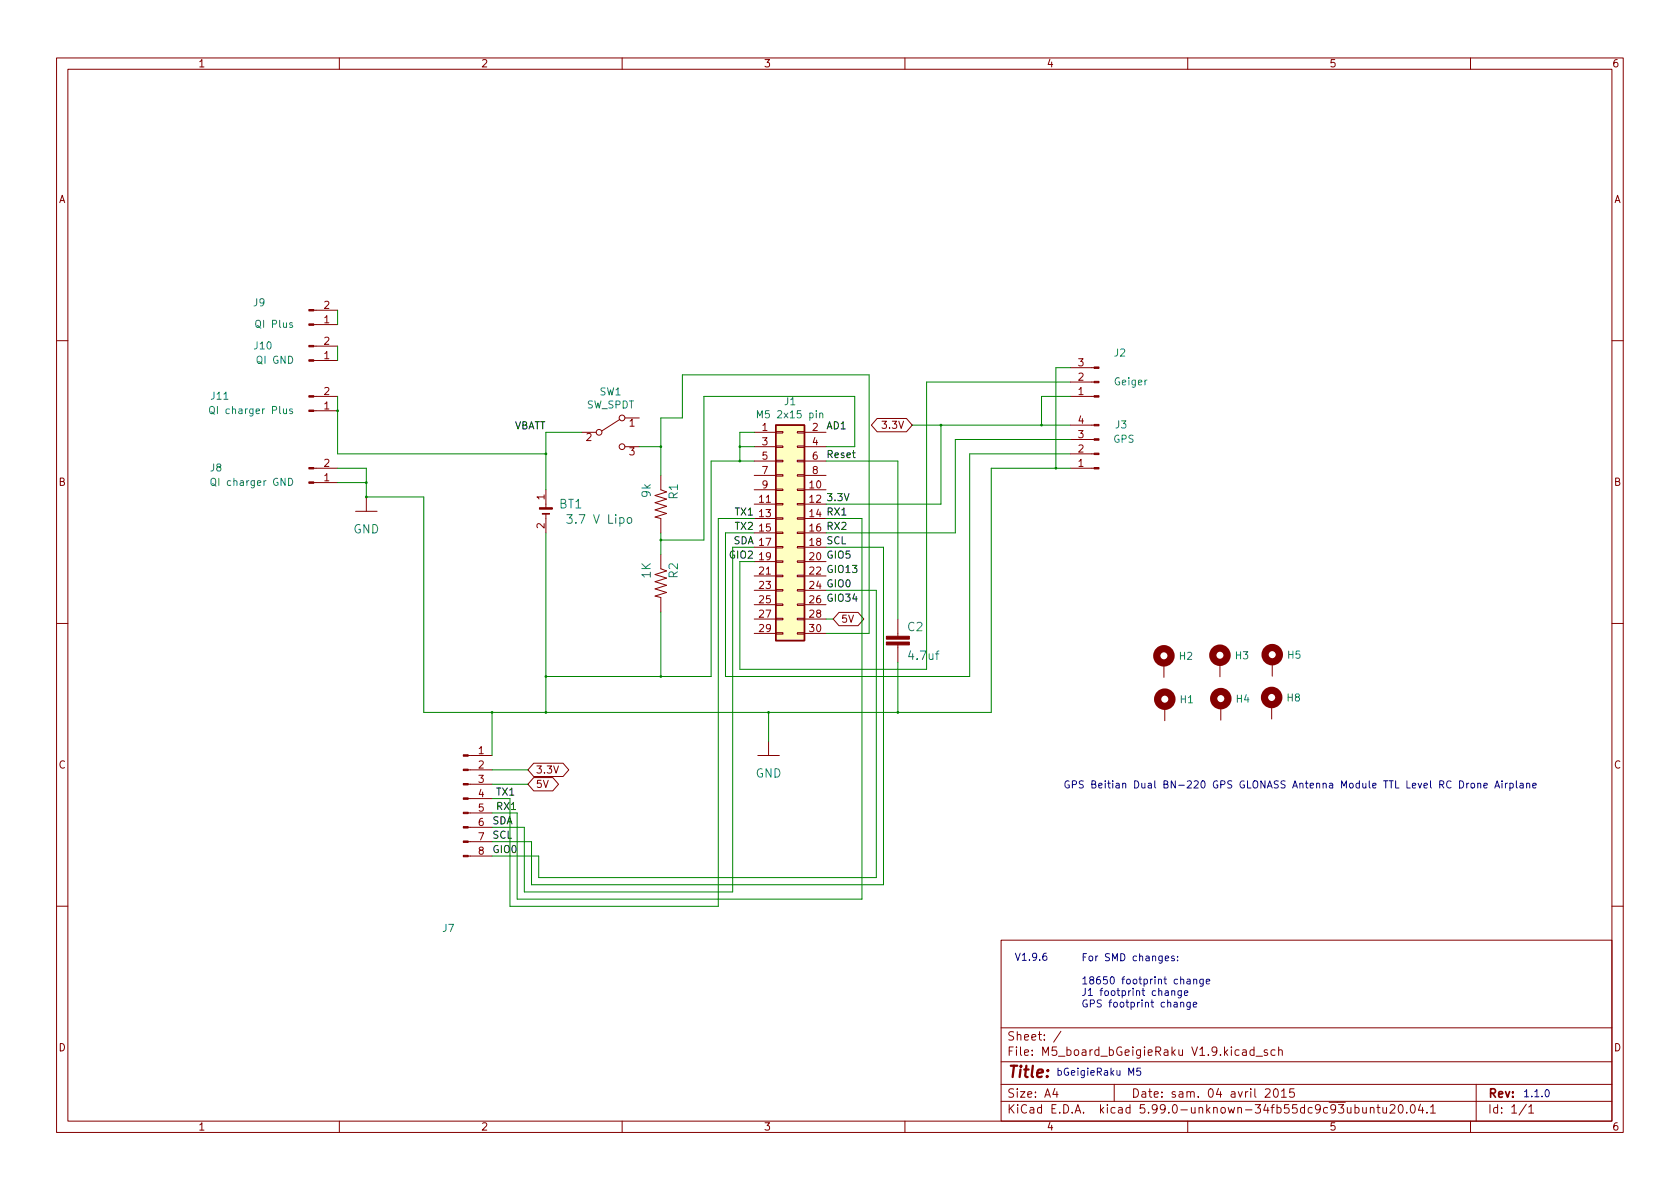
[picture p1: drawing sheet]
<svg xmlns="http://www.w3.org/2000/svg" width="297mm" height="210mm" viewBox="0 0 297 210" stroke-linecap="round" stroke-linejoin="round" font-family="sans-serif">
<g fill="none" stroke="#840000" stroke-width=".18">
<path d="M10 10.2h277v190.1h-277zM12 12.2h273v186.1h-273zM60 10.2v2M110 10.2v2M160 10.2v2M210 10.2v2M260 10.2v2M55.5 54.9h4.2M55.5 57.4h4.2M10 60.2h2M55.5 70.1h4.2M55.5 61.2h4.2"/>
<path d="M55.5 63.7h4.2M55.5 72.6h4.2M102.9 76.4h2.5M109.6 74.2l-3.2 2M110.5 79h2.5M110.5 73.9h2.5M133.3 76.4h3.9M133.3 79h3.9M137.2 78.9h1.2v.2h-1.2zM137.2 76.3h1.2v.3h-1.2zM141 78.9h1.2v.2h-1.2zM141 76.3h1.2v.3h-1.2z"/>
<path d="M142.2 76.4h3.8M142.2 79h3.8M155.1 74h5.2l1 1.2-1 1.2h-5.2l-1-1.2zM189.2 75.2h4.2M189.2 77.7h4.2M189.2 65h4.2M189.2 67.6h4.2M189.2 70.1h4.2M285 60.2h2M55.5 82.8h4.2M55.5 85.3h4.2M62.9 90.4h3.8"/>
<path d="M64.8 87.9v2.5M95.9 90.8h1.3v.1h-1.3zM96.5 86.6v3.2M96.5 90.9v3.3M116.8 98v2.6l1.1 .4-2.1 .6 2.1 .6-2.1 .7 2.1 .6-2.1 .6 2.1 .7-2.1 .6 1 .3v2.5M116.8 84.1v2.5l1.1 .4-2.1 .6 2.1 .7-2.1 .6 2.1 .6-2.1 .7 2.1 .6-2.1 .6 1 .3v2.5M133.3 86.6h3.9M133.3 89.1h3.9M133.3 91.7h3.9M133.3 94.2h3.9M133.3 96.8h3.9M133.3 99.3h3.9"/>
<path d="M133.3 81.5h3.9M133.3 84.1h3.9M137.2 99.2h1.2v.2h-1.2zM137.2 96.6h1.2v.3h-1.2zM137.2 91.6h1.2v.2h-1.2zM137.2 89h1.2v.3h-1.2zM137.2 86.5h1.2v.2h-1.2zM137.2 83.9h1.2v.3h-1.2zM137.2 94.1h1.2v.3h-1.2zM137.2 81.4h1.2v.3h-1.2zM141 99.2h1.2v.2h-1.2zM141 96.6h1.2v.3h-1.2z"/>
<path d="M141 91.6h1.2v.2h-1.2zM141 89h1.2v.3h-1.2zM141 86.5h1.2v.2h-1.2zM141 83.9h1.2v.3h-1.2zM141 94.1h1.2v.3h-1.2zM141 81.4h1.2v.3h-1.2zM142.2 86.6h3.8M142.2 89.1h3.8M142.2 91.7h3.8M142.2 94.2h3.8M142.2 96.8h3.8M142.2 99.3h3.8"/>
<path d="M142.2 81.5h3.8M142.2 84.1h3.8M189.2 82.8h4.2M189.2 80.3h4.2M10 110.2h2M133.3 101.8h3.9M133.3 104.4h3.9M133.3 106.9h3.9M133.3 109.5h3.9M133.3 112h3.9M137.2 101.7h1.2v.3h-1.2zM137.2 104.3h1.2v.2h-1.2z"/>
<path d="M137.2 106.8h1.2v.3h-1.2zM137.2 109.3h1.2v.3h-1.2zM137.2 111.9h1.2v.2h-1.2zM141 101.7h1.2v.3h-1.2zM141 104.3h1.2v.2h-1.2zM141 106.8h1.2v.3h-1.2zM141 109.3h1.2v.3h-1.2zM141 111.9h1.2v.2h-1.2zM142.2 101.8h3.8M142.2 104.4h3.8M142.2 106.9h3.8M142.2 109.5h3.8"/>
<path d="M142.2 112h3.8M148.3 108.3h3.4l1 1.2-1 1.1h-3.4l-1-1.1zM158.7 109.5v3M158.7 114v3.1M205.8 117.2v2.6M215.7 117.1v2.6M224.9 117v2.6M285 110.2h2M82.8 133.6h4.2M82.8 138.7h4.2M82.8 136.1h4.2M94.4 137.5h3.3l1.1 1.2-1.1 1.2h-3.3l-1.1-1.2z"/>
<path d="M94.4 135h5.2l1 1.1-1 1.2h-5.2l-1.1-1.2zM134 133.6h3.8M135.9 131.1v2.5M205.9 124.9v2.6M215.8 124.8v2.5M224.8 124.6v2.5M82.8 151.4h4.2M82.8 148.8h4.2M82.8 146.3h4.2M82.8 143.8h4.2M82.8 141.2h4.2M10 160.2h2"/>
<path d="M177 166.3h108v32h-108zM285 160.2h2M60 198.3v2M110 198.3v2M160 198.3v2M177 194.8h108M177 191.8h108M177 187.8h108M177 181.8h108M186.5 192.5l-.4 1h1M186.9 193v1M187.6 182.4l-1.3 1.9"/>
<path d="M197 191.8v3M210 198.3v2M221.7 185.7l-.4-.1-.3 .3v.4l.1 .3h.6M221.7 185.1v1.5M222.1 186.8h1.1M223.7 192.7l.6-.2 .2 .2 .1 .3-1 1h1M224.1 185.7l-.4-.1-.2 .2 .1 .3 .5 .1v.4h-.6M225.4 192.6l.1-.1a.81 .81 0 0 1 .6 .7 .81 .81 0 0 1-.3 .8h-.2a.81 .81 0 0 1-.5-.6 .81 .81 0 0 1 .3-.8zM225.4 185.7l-.4-.1-.3 .3v.4l.2 .3h.5M226.1 185.8l.2-.2 .3 .1 .1 .9M226.1 185.1v1.5M226.6 193l.4-.5v1.5"/>
<path d="M226.6 194h.8M228.8 192.5h-.7l-.1 .7 .2-.1 .5 .1 .2 .2-.1 .5-.2 .1-.6-.1M242.3 196l.2-.2 .4 .1v.9M242.3 195.8v1M243.4 195.8h.6M243.6 195.3v1.3l.4 .2M244.5 195.8l.1 1h.3l.2-.1M245.1 195.8v1M245.8 195.5l.6-.2 .2 .2v.3l-.9 1h.9M247.4 195.4l.2-.1a.81 .81 0 0 1 .6 .7 .81 .81 0 0 1-.3 .8h-.2a.81 .81 0 0 1-.6-.6 .81 .81 0 0 1 .3-.8zM248.7 196.7v.1M249.6 195.4l.1-.1a.81 .81 0 0 1 .6 .7 .81 .81 0 0 1-.3 .8h-.1a.81 .81 0 0 1-.6-.6 .81 .81 0 0 1 .3-.8z"/>
<path d="M251.1 195.3l-.3 1h.9M251.5 195.8v1M252.3 196.7v.1M252.9 195.8l.5-.5v1.5M252.9 196.8h.9M260 198.3v2M261 191.8v6.5M269.9 195.3l-1.3 1.9M270.3 195.8l.4-.5v1.5M270.3 196.8h.9"/>
<circle cx="105.9" cy="76.4" r=".51"/>
<circle cx="110" cy="73.9" r=".51"/>
<circle cx="110" cy="79" r=".51"/>
</g>
<g fill="#840000" stroke="#840000" stroke-width=".18">
<path d="M54.6 82.7h.9v.2h-.9z"/>
<path d="M54.6 85.2h.9v.3h-.9z"/>
<path d="M156.7 113.5h4.1v.5h-4.1z"/>
<path d="M156.7 112.5h4.1v.5h-4.1z"/>
<path d="M81.9 151.3h.9v.2h-.9z"/>
<path d="M81.9 148.7h.9v.3h-.9z"/>
<path d="M81.9 146.2h.9v.2h-.9z"/>
<path d="M81.9 143.6h.9v.3h-.9z"/>
<path d="M81.9 141.1h.9v.2h-.9z"/>
<path d="M81.9 138.6h.9v.2h-.9z"/>
<path d="M81.9 136h.9v.3h-.9z"/>
<path d="M81.9 133.5h.9v.2h-.9z"/>
<path d="M193.4 75.1h.9v.2h-.9z"/>
<path d="M193.4 77.6h.9v.2h-.9z"/>
<path d="M193.4 80.1h.9v.3h-.9z"/>
<path d="M193.4 82.7h.9v.2h-.9z"/>
<path d="M193.4 64.9h.9v.2h-.9z"/>
<path d="M193.4 67.4h.9v.3h-.9z"/>
<path d="M193.4 70h.9v.2h-.9z"/>
<path d="M54.6 61.1h.9v.2h-.9z"/>
<path d="M54.6 63.6h.9v.3h-.9z"/>
<path d="M95.4 89.8h2.3v.2h-2.3z"/>
<path d="M54.6 70h.9v.2h-.9z"/>
<path d="M54.6 72.5h.9v.3h-.9z"/>
<path d="M54.6 54.7h.9v.3h-.9z"/>
<path d="M54.6 57.3h.9v.2h-.9z"/>
</g>
<path d="M37.1 72.1l.3-.2a.43 .43 0 0 1 .5 .4v.4a.42 .42 0 0 1-.4 .5 .42 .42 0 0 1-.4-.5zM37.3 72.8l.7 .5M51.7 72.4l-.3-.1-.2 .2 .1 .2 .4 .1v.3h-.5M133.9 73.9v-1.3l.4 .9 .5-.9v1.3M144.9 73.2l.2-.2 .3 .1 .1 .8M144.9 73v.9M37.4 84.8l.2-.2a.43 .43 0 0 1 .5 .4v.4a.42 .42 0 0 1-.4 .5 .42 .42 0 0 1-.4-.5zM51 84.6a.64 .64 0 0 1 .8 .6 .64 .64 0 0 1-.8 .6zM111 91.6l.4-.1 .3 .3v.4l-.3 .3h-.4l-.1-.3v-.4z" fill="none" stroke="#008484" stroke-width=".18"/>
<g fill="none" stroke="#840000" stroke-width="1.3">
<circle cx="205.8" cy="116" r="1.27"/>
<circle cx="215.7" cy="115.9" r="1.27"/>
<circle cx="224.9" cy="115.8" r="1.27"/>
<circle cx="205.9" cy="123.6" r="1.27"/>
<circle cx="215.8" cy="123.5" r="1.27"/>
<circle cx="224.8" cy="123.3" r="1.27"/>
</g>
<path d="M137.2 75.2h5v38.1h-5z" fill="#ffffc2" stroke="#ffffc2" stroke-width=".18"/>
<path d="M137.2 75.2h5v38.1h-5z" fill="none" stroke="#840000" stroke-width=".25"/>
<g fill="none" stroke="#0000c2" stroke-width=".18">
<path d="M259.3 138.5v.8M259.7 138.5l-.4 .2M260.1 138.6l.2-.1 .4 .1v.5l-.1 .2h-.3l-.2-.1zM261.3 138.6l.2-.1 .3 .1v.7M261.3 138.5v.8M262.4 138.9l.6-.1-.1-.2-.4-.1-.1 .2v.6h.5M264.3 139.3l.4-1.2 .4 1.2M264.4 139h.6M265.6 138.1v.1M265.6 138.5v.8M266.2 138.5v.8M266.5 138.5l-.3 .2"/>
<path d="M267 138.6l.3-.1 .3 .2-.2 .6h-.4M267 138.5v1.3M268.1 138.1v1.1l.2 .1M268.8 138.6h.5v.7M269.3 138.8l-.4 .1-.2 .1 .2 .3h.4M269.9 138.6l.2-.1 .3 .1 .1 .7M269.9 138.5v.8M271 138.9l.6-.1v-.2l-.4-.1-.2 .2 .1 .6h.5M179.5 168.6l.5 1.2 .4-1.2M206 169.5l.6-.1v-.3h-.4l-.2 .1 .1 .6h.5M207.2 175.3l.2-.1 .3 .1v.7M207.2 175.2v.8"/>
<path d="M207.6 169.1h-.3l-.2 .1 .1 .2 .4 .1v.3h-.5M208.2 169.8v.1M208.2 169.1v.1M208.7 177.4l.2-.2 .3 .1 .1 .8M208.7 177.2v.9M208.9 175.2v1l-.3 .3-.3-.1M208.9 175.3l-.4-.1-.2 .2 .1 .6h.5M209.4 175.6l.6-.1v-.2l-.4-.1-.2 .2 .1 .6h.5M209.9 173.2h.5v.8M210.4 173.4l-.4 .1-.2 .2 .2 .3 .4-.1M210.4 177.2v1.1l-.2 .2-.3-.1M210.4 177.3l-.3-.1-.3 .3 .2 .5h.4"/>
<path d="M211 177.7l.6-.2-.1-.2-.3-.1-.2 .2v.6h.5M211 173.3l.2-.2 .3 .1 .1 .8M211 173.1v.9M212.7 173.1v1.1l-.2 .2h-.3M212.7 173.2l-.3-.1-.3 .3 .2 .5h.4M213.3 173.6l.6-.2-.1-.2-.3-.1-.2 .2v.6h.5M199.6 190.1v-1.2l.4 .9 .4-.9v1.2M201.6 188.9h-.6v.6l.2-.1h.4l.1 .2-.1 .4-.1 .1-.5-.1M273.3 192.8l.2-.1a.68 .68 0 0 1 .4 .6 .68 .68 0 0 1-.4 .7l-.2-.2-.1-.3z"/>
</g>
<g fill="none" stroke="#008400" stroke-width=".18">
<path d="M59.7 54.9v2.5M59.7 61.2v2.5M59.7 70.1v10.2h36.8M102.9 76.4h-6.4v10.2M113 79h3.8M130.8 79h2.5M133.3 76.4h-2.5v5.1M146 79h5.1v-8.9h-26.6v25.4h-7.7M161.3 75.2h27.9M166.4 75.2v13.9h-20.4M189.2 67.6h-25.4v50.8h-33v-19.1M189.2 70.1h-5.1v5.1"/>
<path d="M189.2 77.7h-20.3v16.5h-22.9M189.2 65h-2.5v17.8M59.7 85.3h5.1M59.7 82.8h5.1v5.1h10.1v38.1h100.4v-43.2h13.9M96.5 94.2v31.8M116.8 84.1v-10.2h3.8v-7.6h33.1v45.7h-7.7M116.8 94.2v3.8M133.3 91.7h-6.3v68.6h-36.8v-19.1h-3.2M133.3 96.8h-3.8v60.9h-36.8v-11.4h-5.7M133.3 81.5h-7.6v38.1h-29.2M146 96.8h10.2v59.7h-62.2v-7.7h-7M146 91.7h6.4v67.3h-61v-15.2h-4.4"/>
<path d="M146 81.5h12.7v28M189.2 80.3h-17.8v39.3h-43.1v-25.4h5M116.8 108.2v11.4M146 109.5h1.3M146 104.4h8.9v50.8h-59.7v-3.8h-8.2M158.7 117.1v8.9M87 138.7h6.3M87 136.1h6.3M87 126v7.6M135.9 126v5.1"/>
</g>
<g fill="#008400" stroke="#008400" stroke-width=".18">
<circle cx="158.7" cy="126" r=".15"/>
<circle cx="166.4" cy="75.2" r=".15"/>
<circle cx="186.7" cy="82.8" r=".15"/>
<circle cx="184.1" cy="75.2" r=".15"/>
<circle cx="87" cy="126" r=".15"/>
<circle cx="64.8" cy="87.9" r=".15"/>
<circle cx="96.5" cy="119.6" r=".15"/>
<circle cx="96.5" cy="126" r=".15"/>
<circle cx="116.8" cy="119.6" r=".15"/>
<circle cx="135.9" cy="126" r=".15"/>
<circle cx="116.8" cy="95.5" r=".15"/>
<circle cx="116.8" cy="79" r=".15"/>
<circle cx="130.8" cy="79" r=".15"/>
<circle cx="130.8" cy="81.5" r=".15"/>
<circle cx="59.7" cy="72.6" r=".15"/>
<circle cx="64.8" cy="85.3" r=".15"/>
<circle cx="96.5" cy="80.3" r=".15"/>
</g>
<text font-size="2.8" fill="#840000" x="178" y="190.6">Title:</text>
<g font-size="2.1" fill="#008484">
<text x="98.9" y="89.9">BT1</text>
<text x="115" y="87.9" transform="rotate(-90 115 87.9)">9k</text>
<text x="119.9" y="88.2" transform="rotate(-90 119.9 88.2)">R1</text>
<text x="62.5" y="94.3">GND</text>
<text x="100.7" y="92.6">3.7 V Lipo</text>
<text x="115" y="102.2" transform="rotate(-90 115 102.2)">1K</text>
<text x="119.9" y="102.2" transform="rotate(-90 119.9 102.2)">R2</text>
<text x="160.5" y="111.6">C2</text>
<text x="160.8" y="116.7">4.7uf</text>
<text x="133.6" y="137.5">GND</text>
</g>
<g font-size="2.1" fill="#840000">
<text x="178" y="184">Sheet: /</text>
<text x="178" y="186.7">File: M5_board_bGeigieRaku V1.9.kicad_sch</text>
<text x="178" y="196.9">KiCad E.D.A. kicad 5.99.0-unknown-34fb55dc9c~93~ubuntu20.04.1</text>
<text x="178" y="194.1">Size: A4</text>
<text x="200" y="194.1">Date: sam. 04 avril 2015</text>
<text x="263" y="194.1">Rev:</text>
<text x="263" y="196.9">Id: 1/1</text>
</g>
<g font-size="1.8" fill="#840000">
<text x="35" y="11.9">1</text>
<text x="85" y="11.9">2</text>
<text x="135" y="11.9">3</text>
<text x="185" y="11.9">4</text>
<text x="235" y="11.9">5</text>
<text x="285" y="11.9">6</text>
<text x="10.3" y="35.9">A</text>
<text x="285.3" y="35.9">A</text>
<text x="57.3" y="57.1">1</text>
<text x="57.3" y="54.6">2</text>
<text x="57.3" y="63.5">1</text>
<text x="57.3" y="61">2</text>
<text x="190.6" y="64.8">3</text>
<text x="57.3" y="69.8">2</text>
<text x="190.6" y="69.8">1</text>
<text x="190.6" y="67.3">2</text>
<text x="57.3" y="72.4">1</text>
<text x="103.6" y="78">2</text>
<text x="111.3" y="75.4">1</text>
<text x="134.8" y="76.2">1</text>
<text x="143.7" y="76.2">2</text>
<text x="156.3" y="75.8">3.3V</text>
<text x="190.6" y="77.5">3</text>
<text x="190.6" y="74.9">4</text>
<text x="57.3" y="82.5">2</text>
<text x="111.3" y="80.5">3</text>
<text x="134.8" y="78.7">3</text>
<text x="134.8" y="81.3">5</text>
<text x="134.8" y="83.8">7</text>
<text x="143.7" y="78.7">4</text>
<text x="143.7" y="81.3">6</text>
<text x="143.7" y="83.8">8</text>
<text x="190.6" y="82.5">1</text>
<text x="190.6" y="80">2</text>
<text x="10.3" y="85.9">B</text>
<text x="57.3" y="85.1">1</text>
<text x="96.3" y="88.4" transform="rotate(-90 96.3 88.4)">1</text>
<text x="134.3" y="88.9">11</text>
<text x="134.8" y="86.4">9</text>
<text x="143.2" y="86.4">10</text>
<text x="143.2" y="88.9">12</text>
<text x="285.3" y="85.9">B</text>
<text x="96.3" y="93.5" transform="rotate(-90 96.3 93.5)">2</text>
<text x="134.3" y="91.4">13</text>
<text x="134.3" y="94">15</text>
<text x="134.3" y="99.1">19</text>
<text x="134.3" y="101.6">21</text>
<text x="134.3" y="104.1">23</text>
<text x="134.3" y="106.7">25</text>
<text x="134.3" y="109.2">27</text>
<text x="134.3" y="111.8">29</text>
<text x="143.2" y="109.2">28</text>
<text x="143.2" y="111.8">30</text>
<text x="148.7" y="110.1">5V</text>
<text x="10.3" y="135.9">C</text>
<text x="84.6" y="133.3">1</text>
<text x="84.6" y="135.9">2</text>
<text x="94.7" y="136.8">3.3V</text>
<text x="285.3" y="135.9">C</text>
<text x="84.6" y="138.4">3</text>
<text x="84.6" y="141">4</text>
<text x="84.6" y="143.5">5</text>
<text x="94.7" y="139.3">5V</text>
<text x="84.6" y="146">6</text>
<text x="84.6" y="148.6">7</text>
<text x="84.6" y="151.1">8</text>
<text x="10.3" y="185.9">D</text>
<text x="285.3" y="185.9">D</text>
<text x="35" y="199.9">1</text>
<text x="85" y="199.9">2</text>
<text x="135" y="199.9">3</text>
<text x="185" y="199.9">4</text>
<text x="235" y="199.9">5</text>
<text x="285" y="199.9">6</text>
</g>
<g font-size="1.8" fill="#008484">
<text x="44.8" y="54.2">J9</text>
<text x="45.4" y="58">QI Plus</text>
<text x="45" y="61.8">J10</text>
<text x="45.5" y="64.3">QI GND</text>
<text x="197" y="63">J2</text>
<text x="37.4" y="70.7">J11</text>
<text x="106" y="69.9">SW1</text>
<text x="138.7" y="71.6">J1</text>
<text x="197.1" y="68.1">Geiger</text>
<text x="37.9" y="73.2">QI charger Plus</text>
<text x="103.7" y="72.2">SW_SPDT</text>
<text x="134.7" y="74">M5 2x15 pin</text>
<text x="197.2" y="75.7">J3</text>
<text x="37.2" y="83.4">J8</text>
<text x="196.8" y="78.3">GPS</text>
<text x="37.9" y="85.9">QI charger GND</text>
<text x="208.5" y="116.7">H2</text>
<text x="218.5" y="116.6">H3</text>
<text x="227.7" y="116.5">H5</text>
<text x="208.7" y="124.3">H1</text>
<text x="218.6" y="124.2">H4</text>
<text x="227.6" y="124">H8</text>
<text x="78.3" y="164.8">J7</text>
</g>
<g font-size="1.8">
<text x="90.6" y="75.9">VBATT</text>
<text x="146" y="75.9">AD1</text>
<text x="146" y="81">Reset</text>
<text x="146" y="88.6">3.3V</text>
<text x="130.1" y="91.1">TX1</text>
<text x="130.1" y="93.7">TX2</text>
<text x="143.2" y="91.4">14 RX1</text>
<text x="143.2" y="94">16 RX2</text>
<text x="129.6" y="96.2">SDA 17</text>
<text x="143.2" y="96.5">18 SCL</text>
<text x="143.2" y="99.1">20 GIO5</text>
<text x="143.2" y="101.6">22 GIO13</text>
<text x="143.2" y="104.1">24 GIO0</text>
<text x="143.2" y="106.7">26 GIO34</text>
<text x="87.6" y="140.7">TX1</text>
<text x="87.6" y="143.2">RX1</text>
<text x="87" y="148.3">SCL</text>
<text x="87" y="145.8">SDA</text>
<text x="87" y="150.8">GIO0</text>
</g>
<text font-size="1.8" fill="#008400" x="129.1" y="98.8">GIO2</text>
<g font-size="1.8" fill="#0000c2">
<text x="188" y="139.4">GPS Beitian Dual BN-220 GPS GLONASS Antenna Module TTL Level RC Drone Airplane</text>
<text x="180.3" y="169.9">V1.9.6</text>
<text x="191.1" y="170">For SMD changes:</text>
<text x="191.1" y="174.1">18650 footprint change</text>
<text x="191.1" y="176.1">J1 footprint change</text>
<text x="191.1" y="178.1">GPS footprint change</text>
<text x="186.7" y="190.2">bGeigieRaku M5</text>
<text x="269.2" y="194">1.1.0</text>
</g>
</svg>
